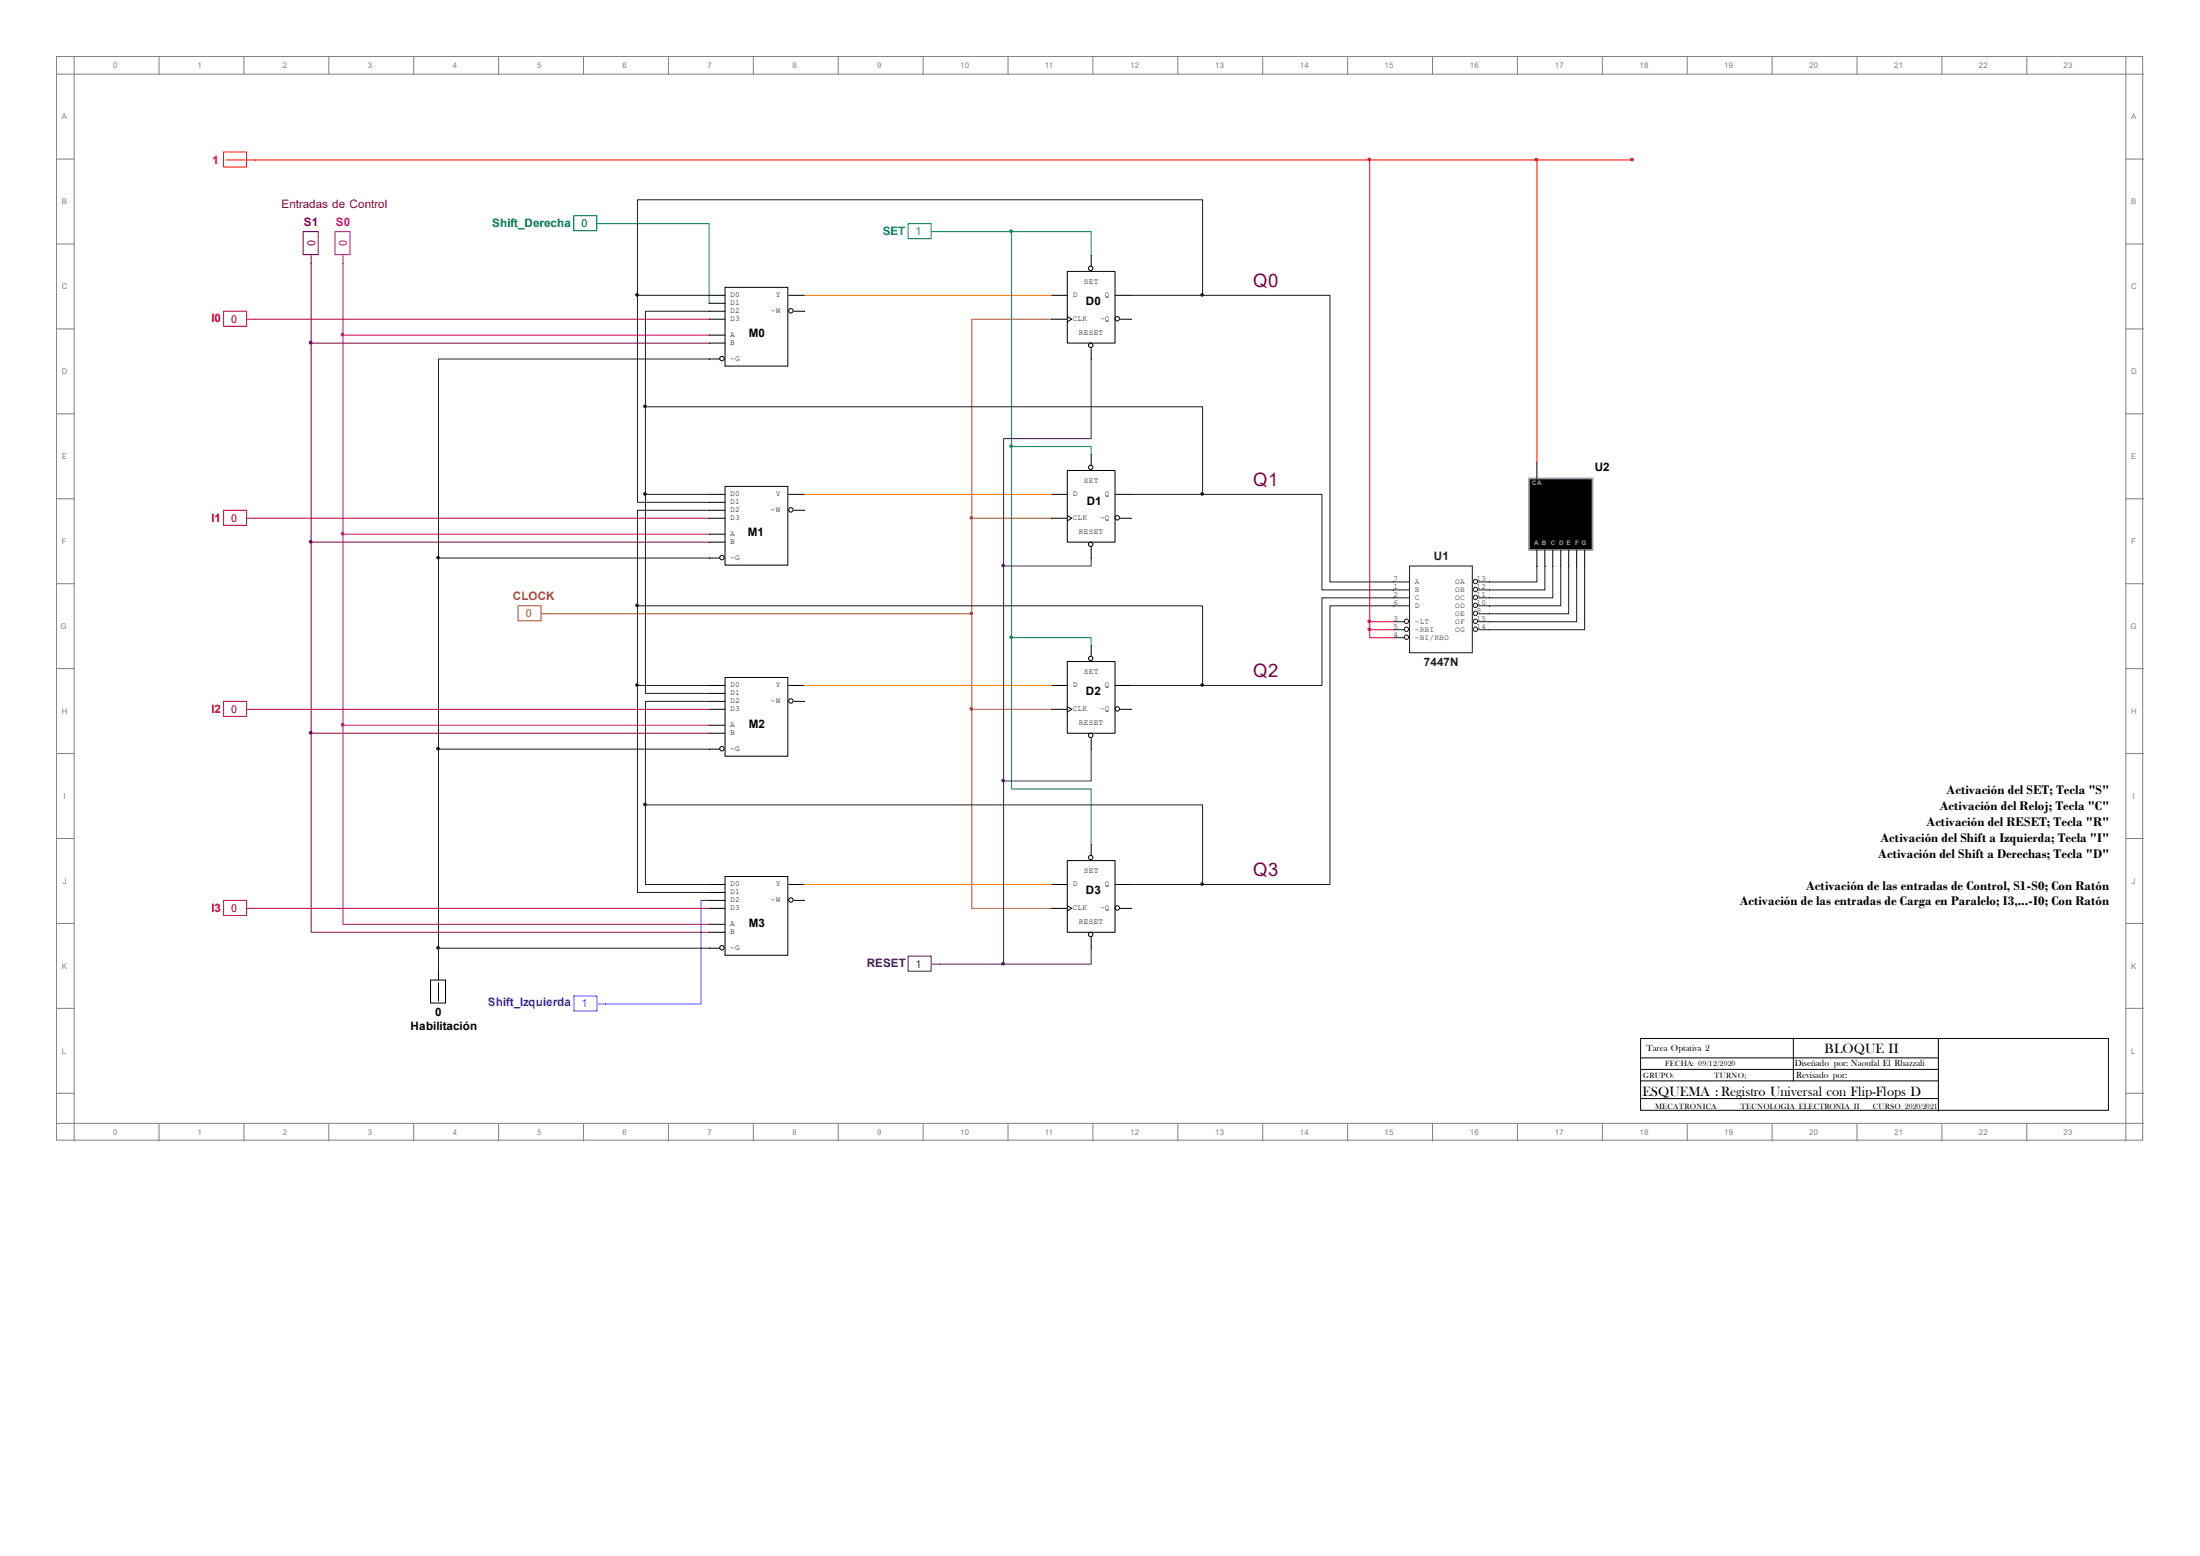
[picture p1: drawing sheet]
<svg xmlns="http://www.w3.org/2000/svg" width="297mm" height="210mm" viewBox="0 0 297 210" stroke-linecap="round" stroke-linejoin="round" font-family="sans-serif">
<g fill="none" stroke="#808080" stroke-width=".14">
<path d="M7.6 7.6h281.7v146.3h-281.7zM7.6 10h281.8M10 7.6v146.4M21.5 7.6v2.4M32.9 7.6v2.4M44.4 7.6v2.4M55.9 7.6v2.4M67.3 7.6v2.4M78.8 7.6v2.4M90.2 7.6v2.4M101.7 7.6v2.4M113.2 7.6v2.4"/>
<path d="M124.6 7.6v2.4M136.1 7.6v2.4M147.6 7.6v2.4M159 7.6v2.4M170.5 7.6v2.4M181.9 7.6v2.4M193.4 7.6v2.4M204.9 7.6v2.4M216.3 7.6v2.4M227.8 7.6v2.4M239.2 7.6v2.4M250.7 7.6v2.4"/>
<path d="M262.2 7.6v2.4M273.6 7.6v2.4M287 7.6v146.4M7.6 21.5h2.4M7.6 32.9h2.4M287 21.5h2.4M287 32.9h2.4M7.6 44.4h2.4M7.6 55.9h2.4M287 44.4h2.4M287 55.9h2.4M7.6 67.3h2.4"/>
<path d="M7.6 78.8h2.4M287 67.3h2.4M287 78.8h2.4M7.6 90.2h2.4M287 90.2h2.4M7.6 101.7h2.4M7.6 113.2h2.4M287 101.7h2.4M287 113.2h2.4M7.6 124.6h2.4M7.6 136.1h2.4M287 124.6h2.4"/>
<path d="M287 136.1h2.4M7.6 147.6h2.4M7.6 151.6h281.8M21.5 151.6v2.4M32.9 151.6v2.4M44.4 151.6v2.4M55.9 151.6v2.4M67.3 151.6v2.4M78.8 151.6v2.4M90.2 151.6v2.4M101.7 151.6v2.4M113.2 151.6v2.4"/>
<path d="M124.6 151.6v2.4M136.1 151.6v2.4M147.6 151.6v2.4M159 151.6v2.4M170.5 151.6v2.4M181.9 151.6v2.4M193.4 151.6v2.4M204.9 151.6v2.4M216.3 151.6v2.4M227.8 151.6v2.4M239.2 151.6v2.4M250.7 151.6v2.4"/>
<path d="M262.2 151.6v2.4M273.6 151.6v2.4M287 147.6h2.4"/>
</g>
<g fill="none" stroke="#000" stroke-width=".14">
<path d="M95.7 39.9h2.2M97.9 38.8h8.5v10.6h-8.5zM106.5 39.9h2.1M141.9 39.9h2.2M144.1 36.6h6.4v9.7h-6.4zM147.3 34.5v1.4M150.5 39.9h2.2M95.7 43.1h2.2M95.7 45.2h2.2M95.7 46.3h2.2M95.7 48.5h1.5M95.7 40.9h2.2"/>
<path d="M95.7 42h2.2M107.2 42h1.4M141.9 43.1h2.2M144.1 42.7l.6 .4-.6 .3M147.3 47v1.5M151.3 43.1h1.4M95.7 66.7h2.2M95.7 69.9h2.2M95.7 72.1h2.2M95.7 73.2h2.2M95.7 75.3h1.5M95.7 67.8h2.2"/>
<path d="M95.7 68.9h2.2M97.9 65.7h8.5v10.6h-8.5zM106.5 66.7h2.1M107.2 68.9h1.4M141.9 66.7h2.2M141.9 69.9h2.2M144.1 63.5h6.4v9.7h-6.4zM144.1 69.6l.6 .3-.6 .4M147.3 61.4v1.4M147.3 73.9v1.4M150.5 66.7h2.2M151.3 69.9h1.4"/>
<path d="M95.7 92.5h2.2M95.7 95.7h2.2M95.7 97.9h2.2M95.7 99h2.2M95.7 93.6h2.2M95.7 94.7h2.2M97.9 91.4h8.5v10.7h-8.5zM106.5 92.5h2.1M107.2 94.7h1.4M141.9 92.5h2.2M141.9 95.7h2.2M144.1 89.3h6.4v9.7h-6.4z"/>
<path d="M144.1 95.4l.6 .3-.6 .4M147.3 87.1v1.5M147.3 99.7v1.4M150.5 92.5h2.2M151.3 95.7h1.4M95.7 119.4h2.2M95.7 101.1h1.5M97.9 118.3h8.5v10.6h-8.5zM106.5 119.4h2.1M141.9 119.4h2.2M144.1 116.2h6.4v9.6h-6.4zM147.3 114v1.4"/>
<path d="M150.5 119.4h2.2M95.7 122.6h2.2M95.7 124.8h2.2M95.7 125.8h2.2M95.7 128h1.5M95.7 120.5h2.2M95.7 121.5h2.2M107.2 121.5h1.4M141.9 122.6h2.2M144.1 122.2l.6 .4-.6 .4M147.3 126.5v1.5M151.3 122.6h1.4"/>
<circle cx="147.3" cy="36.2" r=".3"/>
<circle cx="97.5" cy="48.4" r=".3"/>
<circle cx="106.8" cy="41.9" r=".3"/>
<circle cx="147.3" cy="46.6" r=".3"/>
<circle cx="150.8" cy="43" r=".3"/>
<circle cx="97.5" cy="75.3" r=".3"/>
<circle cx="106.8" cy="68.8" r=".3"/>
<circle cx="147.3" cy="63.1" r=".3"/>
<circle cx="147.3" cy="73.5" r=".3"/>
<circle cx="150.8" cy="69.9" r=".3"/>
<circle cx="106.8" cy="94.6" r=".3"/>
<circle cx="147.3" cy="88.9" r=".3"/>
<circle cx="147.3" cy="99.3" r=".3"/>
<circle cx="150.8" cy="95.7" r=".3"/>
<circle cx="97.5" cy="101.1" r=".3"/>
<circle cx="147.3" cy="115.7" r=".3"/>
<circle cx="97.5" cy="127.9" r=".3"/>
<circle cx="106.8" cy="121.5" r=".3"/>
<circle cx="147.3" cy="126.1" r=".3"/>
<circle cx="150.8" cy="122.5" r=".3"/>
</g>
<path d="M69.9 81.8h3.1v2h-3.1z" fill="none" stroke="#ab5206" stroke-width=".14"/>
<path d="M73.2 82.8h1" fill="none" stroke="#ab5206" stroke-width=".14"/>
<path d="M77.5 29.1h3.1v2h-3.1z" fill="none" stroke="#008027" stroke-width=".14"/>
<path d="M80.7 30.2h1.1" fill="none" stroke="#008027" stroke-width=".14"/>
<path d="M77.5 134.4h3.1v2.1h-3.1z" fill="none" stroke="#00f" stroke-width=".14"/>
<path d="M95.7 121.5h-1v14h-14" fill="none" stroke="#00f" stroke-width=".14"/>
<path d="M81.8 30.2h13.9v10.7" fill="none" stroke="#008027" stroke-width=".14"/>
<g fill="#1e1e1e" stroke="#1e1e1e" stroke-width=".14">
<circle cx="87.1" cy="66.7" r=".18"/>
<circle cx="86" cy="92.5" r=".18"/>
<circle cx="86" cy="81.7" r=".18"/>
<circle cx="87.1" cy="54.8" r=".18"/>
</g>
<path d="M95.7 42h-8.6v24.7M87.1 66.7v26.9h8.6M87.1 66.7h8.6M95.7 68.9h-9.6v23.6M86.1 92.5v28h9.6M86.1 92.5h9.6" fill="none" stroke="#1e1e1e" stroke-width=".14"/>
<g fill="#ab5206" stroke="#ab5206" stroke-width=".14">
<circle cx="131.1" cy="82.8" r=".18"/>
<circle cx="131.1" cy="69.9" r=".18"/>
<circle cx="131.1" cy="95.7" r=".18"/>
</g>
<path d="M141.9 43.1h-10.7v26.8M131.2 69.9h10.7M131.2 69.9v25.8M74.2 82.8h57M131.2 95.7v26.9h10.7M131.2 95.7h10.7" fill="none" stroke="#ab5206" stroke-width=".14"/>
<path d="M108.6 39.9h33.3M108.6 66.7h33.3M108.6 92.5h33.3M108.6 119.4h33.3" fill="none" stroke="#ff8000" stroke-width=".14"/>
<path d="M122.6 30.2h3.1v2h-3.1z" fill="none" stroke="#008069" stroke-width=".14"/>
<path d="M125.8 31.3h10.8M136.6 31.3h10.7v3.2M136.6 31.3v54.8M136.6 60.3h10.7v1.1M136.6 86.1h10.7v1M136.6 86.1v20.4h10.7v7.5" fill="none" stroke="#008069" stroke-width=".14"/>
<g fill="#008069" stroke="#008069" stroke-width=".14">
<circle cx="136.5" cy="31.2" r=".18"/>
<circle cx="136.5" cy="60.2" r=".18"/>
<circle cx="136.5" cy="86" r=".18"/>
</g>
<path d="M122.6 129.1h3.1v2h-3.1z" fill="none" stroke="#3d0080" stroke-width=".14"/>
<path d="M147.3 48.5v10.7h-11.8v17.2M135.5 76.4v53.7M147.3 75.3v1.1h-11.8M147.3 101.1v4.3h-11.8M125.8 130.1h9.7M147.3 128v2.1h-11.8" fill="none" stroke="#3d0080" stroke-width=".14"/>
<g fill="#3d0080" stroke="#3d0080" stroke-width=".14">
<circle cx="135.4" cy="105.4" r=".18"/>
<circle cx="135.4" cy="76.3" r=".18"/>
<circle cx="135.4" cy="130.1" r=".18"/>
</g>
<g fill="#1e1e1e" stroke="#1e1e1e" stroke-width=".14">
<circle cx="162.3" cy="39.8" r=".18"/>
<circle cx="162.3" cy="66.7" r=".18"/>
<circle cx="162.3" cy="92.5" r=".18"/>
<circle cx="162.3" cy="119.3" r=".18"/>
<circle cx="86" cy="39.8" r=".18"/>
<circle cx="87.1" cy="108.6" r=".18"/>
<circle cx="59.1" cy="101.1" r=".18"/>
<circle cx="59.1" cy="75.3" r=".18"/>
<circle cx="59.1" cy="127.9" r=".18"/>
</g>
<g fill="none" stroke="#1e1e1e" stroke-width=".14">
<path d="M86.1 39.9v27.9h9.6M86.1 39.9v-12.9h76.3v12.9h-9.7M86.1 39.9h9.6M87.1 54.9h75.3v11.8h-9.7M95.7 48.5h-36.5v26.8M59.2 75.3v55.9M59.2 75.3h36.5M86.1 81.8h76.3v10.7h-9.7M95.7 94.7h-8.6v13.9M59.2 101.1h36.5M87.1 108.6v10.8h8.6M87.1 108.6h75.3v10.8h-9.7"/>
<path d="M59.2 128h36.5"/>
</g>
<path d="M58.1 132.3h2.1v3.1h-2.1zM59.2 131.2v1.1M59.2 132.6v2.5" fill="none" stroke="#000" stroke-width=".14"/>
<path d="M45.2 31.3h2.1v3.1h-2.1z" fill="none" stroke="#c00080" stroke-width=".14"/>
<path d="M46.3 34.5v1.1" fill="none" stroke="#c00080" stroke-width=".14"/>
<path d="M40.9 31.3h2.1v3.1h-2.1z" fill="none" stroke="#800052" stroke-width=".14"/>
<path d="M42 34.5v1.1" fill="none" stroke="#800052" stroke-width=".14"/>
<g fill="#c00080" stroke="#c00080" stroke-width=".14">
<circle cx="46.2" cy="45.2" r=".18"/>
<circle cx="46.2" cy="72" r=".18"/>
<circle cx="46.2" cy="97.8" r=".18"/>
</g>
<path d="M46.3 35.6v62.3M46.3 45.2h49.4M46.3 72.1h49.4M46.3 97.9v26.9h49.4M46.3 97.9h49.4" fill="none" stroke="#c00080" stroke-width=".14"/>
<g fill="#80003b" stroke="#80003b" stroke-width=".14">
<circle cx="41.9" cy="98.9" r=".18"/>
<circle cx="41.9" cy="73.1" r=".18"/>
<circle cx="41.9" cy="46.2" r=".18"/>
</g>
<path d="M42 35.6v63.4M42 46.3h53.7M42 73.2h53.7M42 99v26.8h53.7M42 99h53.7" fill="none" stroke="#80003b" stroke-width=".14"/>
<path d="M30.2 42h3.1v2h-3.1z" fill="none" stroke="#c00020" stroke-width=".14"/>
<path d="M33.4 43.1h62.3M30.2 68.9h3.1v2h-3.1z" fill="none" stroke="#c00020" stroke-width=".14"/>
<path d="M33.4 69.9h1.1M30.2 94.7h3.1v2h-3.1z" fill="none" stroke="#c00020" stroke-width=".14"/>
<path d="M34.5 69.9h61.2" fill="none" stroke="#b6004b" stroke-width=".14"/>
<path d="M33.4 95.7h1.1M30.2 121.5h3.1v2.1h-3.1z" fill="none" stroke="#c00020" stroke-width=".14"/>
<path d="M34.5 95.7h61.2" fill="none" stroke="#b6004b" stroke-width=".14"/>
<path d="M33.4 122.6h1.1" fill="none" stroke="#c00020" stroke-width=".14"/>
<path d="M34.5 122.6h61.2" fill="none" stroke="#b6004b" stroke-width=".14"/>
<path d="M190.3 76.4h8.5v11.7h-8.5z" fill="none" stroke="#1e1e1e" stroke-width=".14"/>
<path d="M188.1 78.5h2.2" fill="none" stroke="#1e1e1e" stroke-width=".14"/>
<path d="M188.1 79.6h2.2" fill="none" stroke="#1e1e1e" stroke-width=".14"/>
<path d="M188.1 80.7h2.2" fill="none" stroke="#1e1e1e" stroke-width=".14"/>
<path d="M188.1 81.8h2.2" fill="none" stroke="#1e1e1e" stroke-width=".14"/>
<g fill="none" stroke="#1e1e1e" stroke-width=".14">
<path d="M199.6 78.5h1.4"/>
<circle cx="199.2" cy="78.5" r=".3"/>
</g>
<g fill="none" stroke="#1e1e1e" stroke-width=".14">
<path d="M199.6 81.8h1.4"/>
<circle cx="199.2" cy="81.7" r=".3"/>
</g>
<g fill="none" stroke="#1e1e1e" stroke-width=".14">
<path d="M199.6 82.8h1.4"/>
<circle cx="199.2" cy="82.8" r=".3"/>
</g>
<g fill="none" stroke="#1e1e1e" stroke-width=".14">
<path d="M199.6 83.9h1.4"/>
<circle cx="199.2" cy="83.9" r=".3"/>
</g>
<g fill="none" stroke="#1e1e1e" stroke-width=".14">
<path d="M199.6 80.7h1.4"/>
<circle cx="199.2" cy="80.6" r=".3"/>
</g>
<g fill="none" stroke="#1e1e1e" stroke-width=".14">
<path d="M199.6 79.6h1.4"/>
<circle cx="199.2" cy="79.6" r=".3"/>
</g>
<g fill="none" stroke="#1e1e1e" stroke-width=".14">
<path d="M199.6 85h1.4"/>
<circle cx="199.2" cy="84.9" r=".3"/>
</g>
<g fill="none" stroke="#1e1e1e" stroke-width=".14">
<path d="M188.1 83.9h1.5"/>
<circle cx="189.9" cy="83.9" r=".3"/>
</g>
<g fill="none" stroke="#1e1e1e" stroke-width=".14">
<path d="M188.1 85h1.5"/>
<circle cx="189.9" cy="84.9" r=".3"/>
</g>
<g fill="none" stroke="#1e1e1e" stroke-width=".14">
<path d="M162.4 39.9h17.1v38.6h8.6M162.4 66.7h16.1v12.9h9.6M207.5 76.4v2.1h-6.5M208.6 76.4v3.2h-7.6M209.6 76.4v4.3h-8.6M210.7 76.4v5.4h-9.7M211.8 76.4v6.4h-10.8M212.9 76.4v7.5h-11.9M213.9 76.4v8.6h-12.9M188.1 80.7h-9.6v11.8h-16.1M188.1 81.8h-8.6v37.6h-17.1M188.1 86.1h1.5"/>
<circle cx="189.9" cy="86" r=".3"/>
</g>
<path d="M206.4 64.6h8.6v9.6h-8.6z" fill-rule="evenodd" fill="#000" stroke="#a0a0a4" stroke-width=".24"/>
<path d="M207.5 62.4v2.2M207.5 74.2v2.2M208.6 74.2v2.2M209.6 74.2v2.2M210.7 74.2v2.2M211.8 74.2v2.2M212.9 74.2v2.2M213.9 74.2v2.2" fill="none" stroke="#000" stroke-width=".14"/>
<path d="M30.2 20.5h3.1v2h-3.1zM30.5 21.6h2.6" fill="none" stroke="#f00" stroke-width=".14"/>
<path d="M33.4 21.6h187M184.9 21.6v63.4M207.5 21.6v40.8M184.9 85v1.1h3.2M184.9 85h3.2M184.9 83.9h3.2" fill="none" stroke="#f00" stroke-width=".14"/>
<g fill="#f00" stroke="#f00" stroke-width=".14">
<circle cx="184.9" cy="21.5" r=".18"/>
<circle cx="184.9" cy="84.9" r=".18"/>
<circle cx="184.9" cy="83.9" r=".18"/>
<circle cx="207.4" cy="21.5" r=".18"/>
<circle cx="220.3" cy="21.5" r=".18"/>
</g>
<path d="M221.5 142.8h40.2M221.5 145.9h40.2M221.5 148.3h40.2M221.5 144.3h40.2M221.5 140.2h63.1v9.7h-63.1zM242.1 140.2v5.7M261.7 140.2v9.7" fill="none" stroke="#000" stroke-width=".14"/>
<g font-size="2.5" fill="#80003b">
<text x="169.2" y="38.7">Q0</text>
<text x="169.2" y="65.5">Q1</text>
<text x="169.2" y="91.4">Q2</text>
<text x="169.2" y="118.2">Q3</text>
</g>
<g font-size="1.9">
<text x="246.3" y="142.1">BLOQUE II</text>
<text x="221.7" y="148">ESQUEMA : Registro Universal con Flip-Flops D</text>
</g>
<g font-size="1.8">
<text x="262.8" y="107.2">Activación del SET; Tecla &quot;S&quot;</text>
<text x="253.8" y="113.6">Activación del Shift a Izquierda; Tecla &quot;I&quot;</text>
<text x="260.1" y="111.5">Activación del RESET; Tecla &quot;R&quot;</text>
<text x="261.8" y="109.3">Activación del Reloj; Tecla &quot;C&quot;</text>
<text x="253.5" y="115.8">Activación del Shift a Derechas; Tecla &quot;D&quot;</text>
<text x="234.8" y="122.2">Activación de las entradas de Carga en Paralelo; I3,...-I0; Con Ratón</text>
<text x="243.8" y="120.1">Activación de las entradas de Control, S1-S0; Con Ratón</text>
</g>
<text font-size="1.6" fill="#f00" x="28.7" y="22.1">1</text>
<text font-size="1.6" fill="#80003b" x="38" y="28.1">Entradas de Control</text>
<text font-size="1.6" fill="#800052" x="41" y="30.5">S1</text>
<text font-size="1.6" fill="#c00080" x="45.3" y="30.5">S0</text>
<text font-size="1.6" fill="#008027" x="66.5" y="30.6">Shift_Derecha</text>
<text font-size="1.6" fill="#008069" x="119.2" y="31.7">SET</text>
<g font-size="1.6">
<text x="146.6" y="41.1">D0</text>
<text x="101.1" y="45.4">M0</text>
<text x="215.3" y="63.6">U2</text>
<text x="146.7" y="68.1">D1</text>
<text x="101" y="72.3">M1</text>
<text x="146.6" y="93.8">D2</text>
<text x="101.1" y="98.2">M2</text>
<text x="101.1" y="125.1">M3</text>
<text x="146.6" y="120.6">D3</text>
<text x="58.8" y="137.1">0</text>
<text x="55.4" y="139.1">Habilitación</text>
</g>
<g font-size="1.6" fill="#c00020">
<text x="28.6" y="43.5">I0</text>
<text x="28.6" y="70.4">I1</text>
<text x="28.6" y="96.2">I2</text>
<text x="28.6" y="123.1">I3</text>
</g>
<g font-size="1.6" fill="#1e1e1e">
<text x="193.6" y="75.6">U1</text>
<text x="192.2" y="89.9">7447N</text>
</g>
<text font-size="1.6" fill="#ab5206" x="69.3" y="81">CLOCK</text>
<text font-size="1.6" fill="#3d0080" x="117" y="130.6">RESET</text>
<text font-size="1.6" fill="#00f" x="65.9" y="135.8">Shift_Izquierda</text>
<text font-size="1.4" fill="#800052" x="41.5" y="32.3" transform="rotate(90 41.5 32.3)">0</text>
<text font-size="1.4" fill="#c00080" x="45.8" y="32.3" transform="rotate(90 45.8 32.3)">0</text>
<text font-size="1.4" fill="#008027" x="78.5" y="30.6">0</text>
<text font-size="1.4" fill="#008069" x="123.6" y="31.8">1</text>
<g font-size="1.4" fill="#c00020">
<text x="31.2" y="43.6">0</text>
<text x="31.2" y="70.4">0</text>
<text x="31.2" y="96.2">0</text>
<text x="31.2" y="123.1">0</text>
</g>
<text font-size="1.4" fill="#ab5206" x="71" y="83.3">0</text>
<text font-size="1.4" fill="#3d0080" x="123.6" y="130.6">1</text>
<text font-size="1.4" fill="#00f" x="78.5" y="136">1</text>
<g font-size="1.2">
<text x="222.3" y="141.9">Tarea Optativa 2</text>
<text x="242.3" y="143.8">Diseñado por: Naoufal El Rhazzali</text>
<text x="242.5" y="145.5">Revisado por:</text>
</g>
<g font-size="1.1" fill="#808080">
<text x="15.3" y="9.2">0</text>
<text x="26.7" y="9.2">1</text>
<text x="38.2" y="9.2">2</text>
<text x="49.7" y="9.2">3</text>
<text x="61.1" y="9.2">4</text>
<text x="72.5" y="9.2">5</text>
<text x="84" y="9.2">6</text>
<text x="95.5" y="9.2">7</text>
<text x="107" y="9.2">8</text>
<text x="118.4" y="9.2">9</text>
<text x="129.6" y="9.2">10</text>
<text x="141.1" y="9.2">11</text>
<text x="152.6" y="9.2">12</text>
<text x="164" y="9.2">13</text>
<text x="175.5" y="9.2">14</text>
<text x="186.9" y="9.2">15</text>
<text x="198.4" y="9.2">16</text>
<text x="209.9" y="9.2">17</text>
<text x="221.3" y="9.2">18</text>
<text x="232.7" y="9.2">19</text>
<text x="244.3" y="9.2">20</text>
<text x="255.7" y="9.2">21</text>
<text x="267.2" y="9.2">22</text>
<text x="278.6" y="9.2">23</text>
<text x="8.3" y="16.1">A</text>
<text x="287.7" y="16.1">A</text>
<text x="8.3" y="27.6">B</text>
<text x="287.7" y="27.6">B</text>
<text x="8.3" y="39">C</text>
<text x="287.7" y="39">C</text>
<text x="8.3" y="50.5">D</text>
<text x="287.7" y="50.5">D</text>
<text x="8.3" y="62">E</text>
<text x="287.7" y="62">E</text>
<text x="8.3" y="73.4">F</text>
<text x="287.7" y="73.4">F</text>
<text x="8.2" y="84.9">G</text>
<text x="287.6" y="84.9">G</text>
<text x="8.3" y="96.4">H</text>
<text x="287.7" y="96.4">H</text>
<text x="8.6" y="107.8">I</text>
<text x="287.9" y="107.8">I</text>
<text x="8.5" y="119.3">J</text>
<text x="287.8" y="119.3">J</text>
<text x="8.3" y="130.7">K</text>
<text x="287.7" y="130.7">K</text>
<text x="8.3" y="142.2">L</text>
<text x="287.7" y="142.2">L</text>
<text x="15.3" y="153.2">0</text>
<text x="26.7" y="153.2">1</text>
<text x="38.2" y="153.2">2</text>
<text x="49.7" y="153.2">3</text>
<text x="61.1" y="153.2">4</text>
<text x="72.5" y="153.2">5</text>
<text x="84" y="153.2">6</text>
<text x="95.5" y="153.2">7</text>
<text x="107" y="153.2">8</text>
<text x="118.4" y="153.2">9</text>
<text x="129.6" y="153.2">10</text>
<text x="141.1" y="153.2">11</text>
<text x="152.6" y="153.2">12</text>
<text x="164" y="153.2">13</text>
<text x="175.5" y="153.2">14</text>
<text x="186.9" y="153.2">15</text>
<text x="198.4" y="153.2">16</text>
<text x="209.9" y="153.2">17</text>
<text x="221.3" y="153.2">18</text>
<text x="232.7" y="153.2">19</text>
<text x="244.3" y="153.2">20</text>
<text x="255.7" y="153.2">21</text>
<text x="267.2" y="153.2">22</text>
<text x="278.6" y="153.2">23</text>
</g>
<g font-size="1.1">
<text x="98.6" y="40.1">D0</text>
<text x="98.6" y="41.2">D1</text>
<text x="104.7" y="40.1">Y</text>
<text x="144.8" y="40.1">D</text>
<text x="146.3" y="38.3">SET</text>
<text x="149.1" y="40.1">Q</text>
<text x="98.6" y="45.5">A</text>
<text x="98.6" y="46.6">B</text>
<text x="98.6" y="42.2">D2</text>
<text x="98.6" y="43.3">D3</text>
<text x="104.1" y="42.2">~W</text>
<text x="144.8" y="43.3">CLK</text>
<text x="145.7" y="45.2">RESET</text>
<text x="148.5" y="43.3">~Q</text>
<text x="98.6" y="48.7">~G</text>
<text x="146.3" y="65.2">SET</text>
<text x="98.6" y="67">D0</text>
<text x="98.6" y="68.1">D1</text>
<text x="98.6" y="69.1">D2</text>
<text x="98.6" y="70.2">D3</text>
<text x="104.1" y="69.1">~W</text>
<text x="104.7" y="67">Y</text>
<text x="144.8" y="67">D</text>
<text x="144.8" y="70.2">CLK</text>
<text x="148.5" y="70.2">~Q</text>
<text x="149.1" y="67">Q</text>
<text x="98.6" y="72.3">A</text>
<text x="98.6" y="73.4">B</text>
<text x="98.6" y="75.6">~G</text>
<text x="145.7" y="72.1">RESET</text>
<text x="98.6" y="92.8">D0</text>
<text x="98.6" y="93.9">D1</text>
<text x="98.6" y="94.9">D2</text>
<text x="104.1" y="94.9">~W</text>
<text x="104.7" y="92.8">Y</text>
<text x="144.8" y="92.8">D</text>
<text x="146.3" y="90.9">SET</text>
<text x="149.1" y="92.8">Q</text>
<text x="98.6" y="98.1">A</text>
<text x="98.6" y="99.2">B</text>
<text x="98.6" y="101.4">~G</text>
<text x="98.6" y="96">D3</text>
<text x="144.8" y="96">CLK</text>
<text x="145.7" y="97.8">RESET</text>
<text x="148.5" y="96">~Q</text>
<text x="98.6" y="119.6">D0</text>
<text x="104.7" y="119.6">Y</text>
<text x="144.8" y="119.6">D</text>
<text x="146.3" y="117.8">SET</text>
<text x="149.1" y="119.6">Q</text>
<text x="98.6" y="125">A</text>
<text x="98.6" y="120.7">D1</text>
<text x="98.6" y="121.8">D2</text>
<text x="98.6" y="122.9">D3</text>
<text x="104.1" y="121.8">~W</text>
<text x="144.8" y="122.9">CLK</text>
<text x="145.7" y="124.7">RESET</text>
<text x="148.5" y="122.9">~Q</text>
<text x="98.6" y="126.1">B</text>
<text x="98.6" y="128.2">~G</text>
<text x="224.8" y="143.8">FECHA: 09/12/2020</text>
<text x="221.8" y="145.5">GRUPO:</text>
<text x="223.4" y="149.7">MECATRONICA</text>
<text x="231.4" y="145.5">TURNO:</text>
<text x="235" y="149.7">TECNOLOGIA ELECTRONIA II</text>
<text x="252.9" y="149.7">CURSO 2020/2021</text>
</g>
<g font-size="1.1" fill="#1e1e1e">
<text x="188.1" y="78.4">7</text>
<text x="188.1" y="79.5">1</text>
<text x="188.1" y="80.6">2</text>
<text x="188.1" y="81.6">6</text>
<text x="188.1" y="83.8">3</text>
<text x="191" y="78.8">A</text>
<text x="191" y="79.9">B</text>
<text x="191" y="80.9">C</text>
<text x="191" y="82">D</text>
<text x="196.5" y="78.8">OA</text>
<text x="196.5" y="82">OD</text>
<text x="196.5" y="83.1">OE</text>
<text x="196.5" y="80.9">OC</text>
<text x="196.5" y="79.9">OB</text>
<text x="199.3" y="78.4">13</text>
<text x="199.3" y="81.6">10</text>
<text x="199.3" y="82.7">9</text>
<text x="199.3" y="83.8">15</text>
<text x="199.3" y="80.6">11</text>
<text x="199.3" y="79.5">12</text>
<text x="188.1" y="84.8">5</text>
<text x="188.1" y="85.9">4</text>
<text x="191" y="84.2">~LT</text>
<text x="191" y="85.3">~RBI</text>
<text x="191" y="86.3">~BI/RBO</text>
<text x="196.5" y="84.2">OF</text>
<text x="196.5" y="85.3">OG</text>
<text x="199.3" y="84.8">14</text>
</g>
<g font-size=".8" fill="#a0a0a4">
<text x="206.8" y="65.4">CA</text>
<text x="207.1" y="73.6">A B</text>
<text x="209.4" y="73.6">C D E F G</text>
</g>
</svg>
